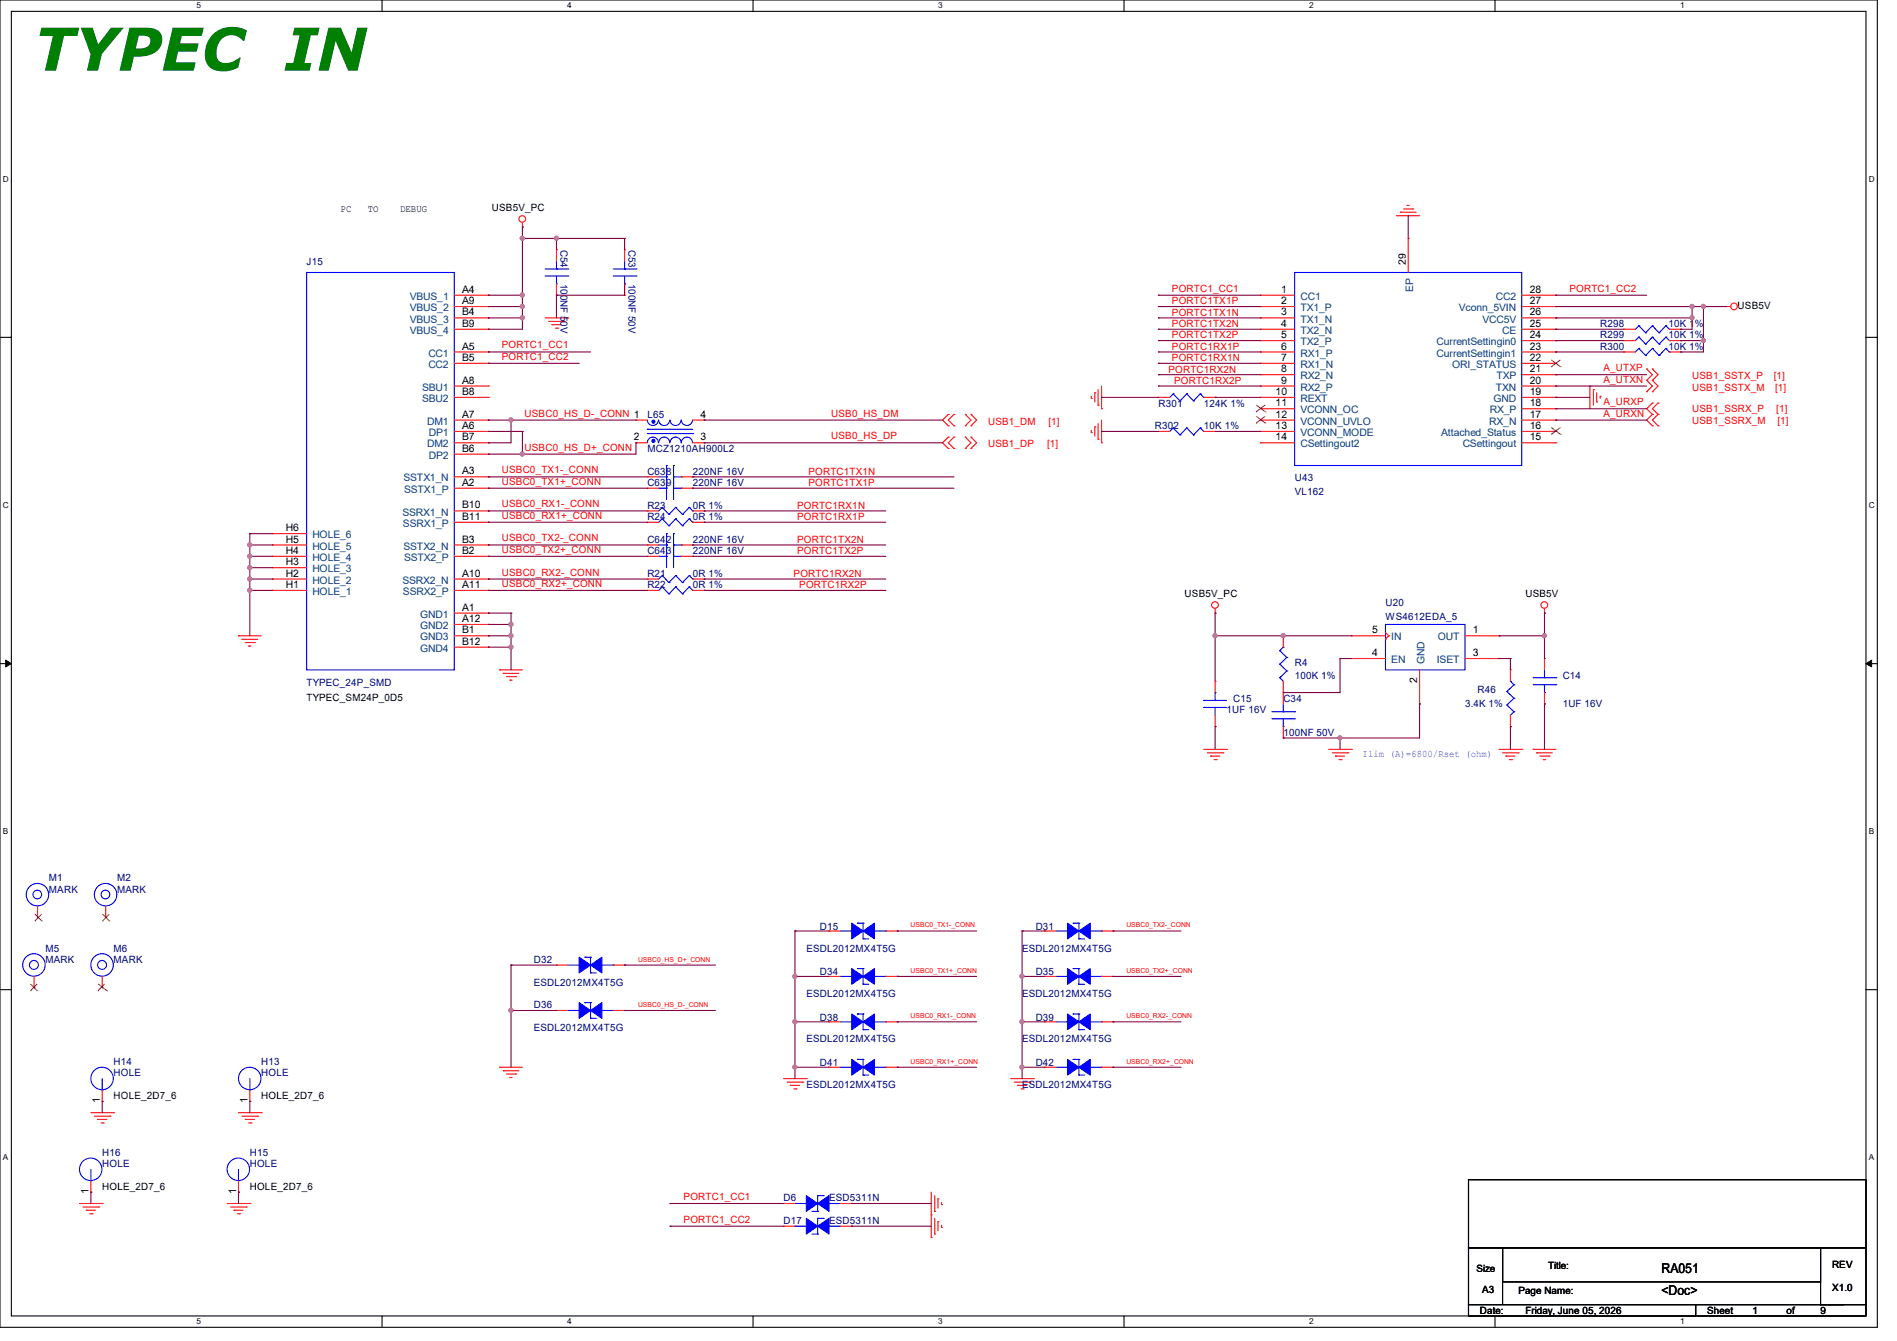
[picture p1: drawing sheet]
<svg xmlns="http://www.w3.org/2000/svg" width="297mm" height="210mm" viewBox="0 0 297 210" stroke-linecap="round" stroke-linejoin="round" font-family="sans-serif">
<path d="M0 0h293.9v207.9h-293.9zM1.8 1.8h290.3v204.3h-290.3z" fill="none" stroke="#000" stroke-width=".17"/>
<g fill="#fff">
<path d="M30.8 .2h.7v1.4h-.7z"/>
<path d="M30.8 206.2h.7v1.4h-.7z"/>
</g>
<path d="M59.8 0v1.8M59.8 206.1v1.8" fill="none" stroke="#000" stroke-width=".17"/>
<g fill="#fff">
<path d="M88.8 .2h.7v1.4h-.7z"/>
<path d="M88.8 206.2h.7v1.4h-.7z"/>
</g>
<path d="M117.9 0v1.8M117.9 206.1v1.8" fill="none" stroke="#000" stroke-width=".17"/>
<g fill="#fff">
<path d="M146.9 .2h.7v1.4h-.7z"/>
<path d="M146.9 206.2h.7v1.4h-.7z"/>
</g>
<path d="M176 0v1.8M176 206.1v1.8" fill="none" stroke="#000" stroke-width=".17"/>
<g fill="#fff">
<path d="M205 .2h.7v1.4h-.7z"/>
<path d="M205 206.2h.7v1.4h-.7z"/>
</g>
<path d="M234.1 0v1.8M234.1 206.1v1.8" fill="none" stroke="#000" stroke-width=".17"/>
<g fill="#fff">
<path d="M263.1 .2h.6v1.4h-.6z"/>
<path d="M263.1 206.2h.6v1.4h-.6z"/>
<path d="M.5 27.3h.9v1.4h-.9z"/>
<path d="M292.6 27.3h.9v1.4h-.9z"/>
<path d="M.5 78.4h.9v1.4h-.9z"/>
<path d="M292.6 78.4h.9v1.4h-.9z"/>
</g>
<path d="M0 52.8h1.8M292.1 52.8h1.8" fill="none" stroke="#000" stroke-width=".17"/>
<g fill="#fff">
<path d="M.5 129.5h.8v1.4h-.8z"/>
<path d="M292.6 129.5h.8v1.4h-.8z"/>
</g>
<path d="M0 103.9h1.8M292.1 103.9h1.8" fill="none" stroke="#000" stroke-width=".17"/>
<path d="M.9 103.4l.9 .5-.9 .5zM292.1 103.9l.9-.5v1z" fill="#000" stroke="#000" stroke-width=".16"/>
<g fill="#fff">
<path d="M.5 180.5h.8v1.4h-.8z"/>
<path d="M292.6 180.5h.8v1.4h-.8z"/>
</g>
<path d="M0 155h1.8M292.1 155h1.8M229.9 184.7h62.2v10.7h-62.2zM229.9 195.4h5.3v8.9h-5.3zM235.2 195.4h49.8v5.3h-49.8zM285 195.4h7.1v8.9h-7.1zM229.9 204.3h35.6v1.8h-35.6zM235.2 204.3h53.4M265.5 204.3h26.6v1.8h-26.6zM288.6 204.3h.1" fill="none" stroke="#000" stroke-width=".17"/>
<g fill="none" stroke="#f00" stroke-width=".17">
<path d="M81.8 35.6h.1M81.8 34.8v.8M87.1 39.1h.1M87.1 39.1v1.8M97.8 39.1h.1M97.8 39.1v1.8M218.7 33.8h.1M218.7 33.8h3.5M219.2 33.2h.1M219.2 33.2h2.5M219.8 32.7h1.4M220.3 32.2h.1"/>
<path d="M220.3 32.2h.3M220.5 37.3h.1M220.5 37.3v5.4M221.2 32.7h.1M71.1 49.8h5.4M71.1 48h5.4M71.1 46.2h5.4M71.1 51.6h5.4M71.1 55.1h5.4M71.1 56.9h5.4M76.5 46.2h.1M76.5 55.1h.1"/>
<path d="M76.5 48h.1M76.5 51.6h.1M76.5 56.9h.1M76.5 49.8h.1M85.3 49.8h3.6M85.9 50.3h2.4M86.4 50.8h.1M86.4 50.8h1.4M87 51.4h.3M87.1 46.2h.1M87.1 44.4v1.8M87.3 51.4h.1"/>
<path d="M88.3 50.3h.1M88.9 49.8h.1M97.8 46.2h.1M97.8 44.4v1.8M197.4 46.2h.1M197.4 48h.1M197.4 49.8h.1M197.4 51.6h.1M197.4 53.3h.1M197.4 55.1h.1M197.4 56.9h.1M197.4 58.7h.1"/>
<path d="M197.4 49.8h5.3M197.4 48h5.3M197.4 46.2h5.3M197.4 51.6h5.3M197.4 53.3h5.3M197.4 55.1h5.3M197.4 56.9h5.3M197.4 58.7h5.3M238.3 49.8h5.3M238.3 48h5.3M238.3 46.2h5.3M238.3 51.6h5.3"/>
<path d="M238.3 53.3h5.3M238.3 55.1h5.3M238.3 56.9h5.3M238.3 58.7h5.3M243.6 58.7h.1M243.6 56.9h.1M243.6 55.1h.1M243.6 53.3h.1M243.6 51.6h.1M243.6 49.8h.1M243.6 48h.1M243.6 46.2h.1"/>
<path d="M254.3 55.1h.1M254.3 53.3h.1M254.3 51.6h.1M254.3 51.6h1.7M254.3 53.3h1.7M254.3 55.1h1.7M257.8 59.6h.1M257.8 57.8h.1M257.8 57.8l.9 .9-.9 .9M257.8 59.6l.9 .9-.9 .8M258.7 59.6h.1M258.7 57.8h.1"/>
<path d="M258.7 57.8l.9 .9-.9 .9M258.7 59.6l.9 .9-.9 .8M261.4 51.6h1.7M261.4 53.3h1.7M261.4 55.1h1.7M263.1 55.1h.1M263.1 53.3h.1M263.1 51.6h.1M270.3 48h.1M270.3 48h.7M71.1 60.5h5.4M71.1 62.2h5.4"/>
<path d="M71.1 65.8h5.4M71.1 67.6h5.4M71.1 69.3h5.4M71.1 74.7h5.4M71.1 76.5h5.4M71.1 71.1h5.4M76.5 76.5h.1M76.5 74.7h.1M76.5 67.6h.1M76.5 65.8h.1M76.5 60.5h.1M76.5 62.2h.1"/>
<path d="M76.5 69.3h.1M76.5 71.1h.1M99.6 65.8h.1M99.6 69.3h.1M99.6 65.8h1.7M99.6 69.3h1.7M101.3 74.7h.1M101.3 76.5h.1M101.3 74.7h1.8M101.3 76.5h1.8M106.7 74.7h1.8M106.7 76.5h1.8"/>
<path d="M108.5 74.7h.1M108.5 76.5h.1M108.5 65.8h1.7M108.5 69.3h1.7M110.2 65.8h.1M110.2 69.3h.1M148.5 68.5h.1M148.5 70.2h.1M148.5 64.9h.1M148.5 66.7h.1M148.5 68.5l-.9 .8 .9 .9M148.5 64.9l-.9 .9 .9 .9"/>
<path d="M149.4 70.2h.1M149.4 68.5h.1M149.4 66.7h.1M149.4 64.9h.1M149.4 68.5l-.9 .8 .9 .9M149.4 64.9l-.9 .9 .9 .9M151.1 70.2h.1M151.1 68.5h.1M151.1 66.7h.1M151.1 64.9h.1M151.1 64.9l.9 .9-.9 .9M151.1 68.5l.9 .8-.9 .9"/>
<path d="M152 70.2h.1M152 68.5h.1M152 66.7h.1M152 64.9h.1M152 68.5l.9 .8-.9 .9M152 64.9l.9 .9-.9 .9M170.9 67.7h.1M170.9 62.4h.1M170.9 62.1v.3M170.9 67.4v.3M171.4 66.8h.1M171.4 61.5h.1"/>
<path d="M171.4 61.5v1.4M171.4 66.8v1.5M171.9 68.8h.1M171.9 63.5h.1M171.9 61v2.5M171.9 66.3v2.5M172.5 69.3h.1M172.5 64h.1M172.5 60.5v3.5M172.5 65.8v3.5M181.4 62.2h.1M181.4 67.6h.1"/>
<path d="M181.4 62.2h1.7M181.4 67.6h1.7M188.5 62.2h1.7M188.5 67.6h1.7M190.2 62.2h.1M190.2 67.6h.1M197.4 60.5h.1M197.4 62.2h.1M197.4 64h.1M197.4 65.8h.1M197.4 67.6h.1M197.4 69.3h.1"/>
<path d="M197.4 60.5h5.3M197.4 62.2h5.3M197.4 64h5.3M197.4 65.8h5.3M197.4 67.6h5.3M197.4 69.3h5.3M238.3 60.5h5.3M238.3 62.2h5.3M238.3 64h5.3M238.3 65.8h5.3M238.3 67.6h5.3M238.3 69.3h5.3"/>
<path d="M243.6 69.3h.1M243.6 67.6h.1M243.6 65.8h.1M243.6 64h.1M243.6 62.2h.1M243.6 60.5h.1M248.9 60.5h.1M248.9 60.5v3.5M249.5 61h.1M249.5 61v2.5M250 62.9h.1M250 61.5v1.4"/>
<path d="M250.5 62.1h.1M250.5 62.1v.3M257.8 61.3h.1M258.7 64.9h.1M258.7 66.7h.1M258.7 63.1h.1M258.7 61.3h.1M258.7 64.9l-.9 .9 .9 .9M258.7 63.1l-.9 .9 .9 .9M259.6 66.7h.1M259.6 64.9h.1M259.6 63.1h.1"/>
<path d="M259.6 64.9l-.9 .9 .9 .9M259.6 63.1l-.9 .9 .9 .9M37.3 99.6h.1M37.3 99.6h3.6M42.7 92.5h.1M42.7 90.7h.1M42.7 88.9h.1M42.7 87.1h.1M42.7 85.3h.1M42.7 83.6h.1M42.7 85.3h5.3M42.7 87.1h5.3"/>
<path d="M42.7 90.7h5.3M42.7 92.5h5.3M42.7 88.9h5.3M42.7 83.6h5.3M71.1 99.6h5.4M71.1 85.3h5.4M71.1 80h5.4M71.1 81.8h5.4M71.1 87.1h5.4M71.1 96h5.4M71.1 90.7h5.4M71.1 92.5h5.4"/>
<path d="M71.1 97.8h5.4M76.5 96h.1M76.5 90.7h.1M76.5 92.5h.1M76.5 97.8h.1M76.5 81.8h.1M76.5 80h.1M76.5 85.3h.1M76.5 87.1h.1M76.5 99.6h.1M101.3 85.3h.1M101.3 80h.1"/>
<path d="M101.3 81.8h.1M101.3 87.1h.1M101.3 90.7h.1M101.3 92.5h.1M101.3 85.3h1.8M101.3 80h1.8M101.3 81.8h1.8M101.3 87.1h1.8M101.3 90.7h1.8M101.3 92.5h1.8M106.7 85.3h1.8M106.7 87.1h1.8"/>
<path d="M108.5 85.3h.1M108.5 87.1h.1M108.5 80h1.7M108.5 81.8h1.7M108.5 90.7h1.7M108.5 92.5h1.7M110.2 80h.1M110.2 81.8h.1M110.2 90.7h.1M110.2 92.5h.1M190.2 96h.1M190.2 95.3v.7"/>
<path d="M200.9 99.6h.1M200.9 99.6v1.7M211.6 99.6h.1M211.6 99.6h5.3M216.9 99.1l.5 .5M217.4 99.6h.1M217.4 99.6l-.5 .5M229.4 99.6h5.3M234.7 99.6h.1M241.8 96h.1M241.8 95.3v.7M37.9 100.1h.1"/>
<path d="M37.9 100.1h2.4M38.4 100.6h1.4M38.9 101.2h.1M38.9 101.2h.4M39.8 100.6h.1M71.1 101.3h5.4M76.5 101.3h.1M78.2 104.9h.1M78.2 104.9h3.6M78.8 105.5h.1M78.8 105.5h2.4M79.3 106h1.4"/>
<path d="M79.8 106.5h.1M79.8 106.5h.4M80.7 106h.1M188.5 117.3h3.5M189 117.9h2.5M189.5 118.4h.1M189.5 118.4h1.5M190.1 119h.3M190.2 113.8h.1M190.2 106.7h.1M190.2 106.7v1.8M190.2 112v1.8"/>
<path d="M190.4 119h.1M191.5 117.9h.1M192 117.3h.1M200.9 108.5h.1M200.9 115.6h.1M200.9 106.7v3.5M200.9 113.8v1.8M208 117.3h3.6M208.6 117.9h2.4M209.1 118.4h.1M209.1 118.4h1.4M209.6 119h.4"/>
<path d="M210 119h.1M211 117.9h.1M211.6 117.3h.1M211.6 103.1h.1M211.6 103.1h5.3M216.9 100.1h.1M222.2 110.2h.1M222.2 104.9v5.3M229.4 103.1h5.3M234.7 103.1h.1M234.7 117.3h3.6M235.2 117.9h2.5"/>
<path d="M235.8 118.4h.1M235.8 118.4h1.4M236.3 119h.3M236.5 113.8h.1M236.5 104.9h.1M236.5 104.9v1.8M236.5 112v1.8M236.6 119h.1M237.7 117.9h.1M238.3 117.3h.1M240 117.3h.1M240 117.3h3.6"/>
<path d="M240.6 117.9h.1M240.6 117.9h2.4M241.1 118.4h1.4M241.6 119h.1M241.6 119h.4M241.8 103.1h.1M241.8 110.2h.1M241.8 103.1v1.8M241.8 108.5v1.7M242.5 118.4h.1M5.3 154.7h.1M5.3 152.9v1.8"/>
<path d="M5.9 143.7h.1M5.9 141.9v1.8M16 154.7h.1M16 152.9v1.8M16.6 143.7h.1M16.6 141.9v1.8M87.1 151.1h.1M87.1 158.2h.1M87.1 151.1h1.8M87.1 158.2h1.8M96 151.1h1.8M96 158.2h1.8"/>
<path d="M97.8 151.1h.1M97.8 158.2h.1M129.8 152.9h.1M129.8 145.8h.1M129.8 152.9h1.8M129.8 145.8h1.8M138.7 152.9h1.8M138.7 145.8h1.8M140.5 152.9h.1M140.5 145.8h.1M163.6 152.9h.1M163.6 145.8h.1"/>
<path d="M163.6 152.9h1.8M163.6 145.8h1.8M172.5 152.9h1.7M172.5 145.8h1.7M174.2 152.9h.1M174.2 145.8h.1M14.2 174.2h3.6M14.8 174.8h2.4M15.3 175.3h.1M15.3 175.3h1.4M15.8 175.9h.4M16 172.5h.1"/>
<path d="M16 170.7v1.8M16.2 175.9h.1M17.2 174.8h.1M17.8 174.2h.1M37.3 174.2h3.6M37.9 174.8h2.4M38.4 175.3h.1M38.4 175.3h1.4M38.9 175.9h.4M39.1 172.5h.1M39.1 170.7v1.8M39.3 175.9h.1"/>
<path d="M40.3 174.8h.1M40.9 174.2h.1M78.2 167.1h.1M78.2 167.1h3.6M78.8 167.7h.1M78.8 167.7h2.4M79.3 168.2h1.4M79.8 168.7h.1M79.8 168.7h.4M80.7 168.2h.1M122.7 168.9h3.5M123.2 169.5h2.5"/>
<path d="M123.7 170h.1M123.7 170h1.5M124.3 170.5h.3M124.6 170.5h.1M125.7 169.5h.1M126.2 168.9h.1M129.8 167.1h.1M129.8 160h.1M129.8 167.1h1.8M129.8 160h1.8M138.7 167.1h1.8M138.7 160h1.8"/>
<path d="M140.5 167.1h.1M140.5 160h.1M158.2 168.9h3.6M158.8 169.5h2.4M159.3 170h.1M159.3 170h1.4M159.9 170.5h.3M160.2 170.5h.1M161.2 169.5h.1M161.8 168.9h.1M163.6 167.1h.1M163.6 160h.1"/>
<path d="M163.6 167.1h1.8M163.6 160h1.8M172.5 167.1h1.7M172.5 160h1.7M174.2 167.1h.1M174.2 160h.1M12.4 188.5h3.6M13 189h2.5M13.5 189.5h.1M13.5 189.5h1.4M14.1 190.1h.3M14.2 186.7h.1"/>
<path d="M14.2 184.9v1.8M14.4 190.1h.1M15.5 189h.1M16 188.5h.1M35.6 188.5h3.5M36.1 189h2.5M36.6 189.5h.1M36.6 189.5h1.5M37.2 190.1h.3M37.3 186.7h.1M37.3 184.9v1.8M37.5 190.1h.1"/>
<path d="M38.6 189h.1M39.1 188.5h.1M122.7 188.5h.1M122.7 192h.1M122.7 188.5h1.8M122.7 192h1.8M131.6 188.5h1.7M131.6 192h1.7M133.3 188.5h.1M133.3 192h.1M145.8 190.2h.1M145.8 193.8h.1"/>
<path d="M145.8 186.7v7.1M146.3 189.7h.1M146.3 193.3h.1M146.3 187.2v2.5M146.3 190.8v2.5M146.9 187.7h.1M146.9 191.3h.1M146.9 187.7v1.5M146.9 191.3v1.4M147.4 188.6h.1M147.4 192.2h.1M147.4 188.3v.3"/>
<path d="M147.4 191.9v.3"/>
<circle cx="81.8" cy="34.3" r=".52"/>
<circle cx="271.5" cy="48" r=".52"/>
<circle cx="190.2" cy="94.7" r=".52"/>
<circle cx="241.8" cy="94.7" r=".52"/>
</g>
<g fill="none" stroke="#00f" stroke-width=".17">
<path d="M48 42.7h23.1v62.2h-23.1zM85.3 43.2h3.6M85.3 42.1h3.6M87.1 44.4h.1M87.1 42.1h.1M87.1 40.9v1.2M87.1 43.2v1.2M88.9 43.2h.1M88.9 42.1h.1M96 43.2h3.6M96 42.1h3.6M97.8 44.4h.1"/>
<path d="M97.8 42.1h.1M97.8 40.9v1.2M97.8 43.2v1.2M99.6 43.2h.1M99.6 42.1h.1M202.7 42.7h35.6v30.2h-35.6zM256.6 54.6h.1M256.6 52.8h.1M256.6 51h.1M256.6 54.6l-.6 .5M256.6 54.6l1 1.1M256.6 52.8l-.6 .5"/>
<path d="M256.6 52.8l1 1.1M256.6 51l-.6 .6M256.6 51l1 1.1M257.6 55.7h.1M257.6 53.9h.1M257.6 52.1h.1M258.7 54.6h.1M258.7 52.8h.1M258.7 51h.1M258.7 54.6l-1.1 1.1M258.7 54.6l1.1 1.1M258.7 52.8l-1.1 1.1"/>
<path d="M258.7 52.8l1.1 1.1M258.7 51l-1.1 1.1M258.7 51l1.1 1.1M259.8 55.7h.1M259.8 53.9h.1M259.8 52.1h.1M260.8 54.6h.1M260.8 52.8h.1M260.8 51h.1M260.8 54.6l-1 1.1M260.8 54.6l.6 .5M260.8 52.8l-1 1.1"/>
<path d="M260.8 52.8l.6 .5M260.8 51l-1 1.1M260.8 51l.6 .6M261.4 55.1h.1M261.4 53.3h.1M261.4 51.6h.1M101.3 69.3a.87 .87 0 0 1 .9-.8 .87 .87 0 0 1 .9 .8M101.3 65.8a.87 .87 0 0 0 .9 .8 .87 .87 0 0 0 .9-.8M101.3 67.2h.1M101.3 67.9h7.2M101.3 67.2h7.2M103.1 69.3a.87 .87 0 0 1 .9-.8 .87 .87 0 0 1 .9 .8"/>
<path d="M103.1 65.8a.87 .87 0 0 0 .9 .8 .87 .87 0 0 0 .9-.8M103.1 74.7h1.3M103.1 76.5h1.3M103.7 79.5h.1M103.7 79.5l-.6 .5M103.7 79.5l1 1.1M104.4 74.7h.1M104.4 72.9h.1M104.4 76.5h.1M104.4 72.9v5.3M104.9 69.3a.87 .87 0 0 1 .9-.8 .87 .87 0 0 1 .8 .8M104.9 65.8a.87 .87 0 0 0 .9 .8 .87 .87 0 0 0 .8-.8"/>
<path d="M105.5 72.9h.1M105.5 74.7h.1M105.5 72.9v5.3M105.5 74.7h1.2M105.5 76.5h1.2M105.8 79.5h.1M105.8 79.5l-1.1 1.1M105.8 79.5l1 1.1M106.7 74.7h.1M106.7 69.3a.87 .87 0 0 1 .8-.8 .87 .87 0 0 1 .9 .8M106.7 65.8a.87 .87 0 0 0 .8 .8 .87 .87 0 0 0 .9-.8M106.7 76.5h.1"/>
<path d="M107.9 79.5h.1M107.9 79.5l-1.1 1.1M107.9 79.5l.6 .5M108.5 67.9h.1M183.7 61.7h.1M183.7 67h.1M183.7 61.7l-.6 .5M183.7 61.7l1 1.1M183.7 67l-.6 .6M183.7 67l1 1.1M184.7 62.8h.1M184.7 68.1h.1"/>
<path d="M185.8 61.7h.1M185.8 67h.1M185.8 61.7l-1.1 1.1M185.8 61.7l1.1 1.1M185.8 67l-1.1 1.1M185.8 67l1.1 1.1M186.9 62.8h.1M186.9 68.1h.1M187.9 61.7h.1M187.9 67h.1M187.9 61.7l-1 1.1M187.9 61.7l.6 .5"/>
<path d="M187.9 67l-1 1.1M187.9 67l.6 .6M188.5 62.2h.1M188.5 67.6h.1M103.1 85.3h1.3M103.1 87.1h1.3M103.7 81.2h.1M103.7 90.1h.1M103.7 91.9h.1M103.7 81.2l-.6 .6M103.7 81.2l1 1.1M103.7 90.1l-.6 .6"/>
<path d="M103.7 90.1l1 1.1M103.7 91.9l-.6 .6M103.7 91.9l1 1.1M104.4 85.3h.1M104.4 83.6h.1M104.4 87.1h.1M104.4 83.6v5.3M104.7 80.6h.1M104.7 82.3h.1M104.7 91.2h.1M104.7 93h.1M105.5 83.6h.1"/>
<path d="M105.5 85.3h.1M105.5 85.3h1.2M105.5 83.6v5.3M105.5 87.1h1.2M105.8 81.2h.1M105.8 90.1h.1M105.8 91.9h.1M105.8 81.2l-1.1 1.1M105.8 81.2l1 1.1M105.8 90.1l-1.1 1.1M105.8 90.1l1 1.1M105.8 91.9l-1.1 1.1"/>
<path d="M105.8 91.9l1 1.1M106.7 85.3h.1M106.7 87.1h.1M106.8 80.6h.1M106.8 82.3h.1M106.8 91.2h.1M106.8 93h.1M107.9 81.2h.1M107.9 90.1h.1M107.9 91.9h.1M107.9 81.2l-1.1 1.1M107.9 81.2l.6 .6"/>
<path d="M107.9 90.1l-1.1 1.1M107.9 90.1l.6 .6M107.9 91.9l-1.1 1.1M107.9 91.9l.6 .6M108.5 80h.1M108.5 81.8h.1M108.5 90.7h.1M108.5 92.5h.1M216.9 97.8h12.5v7.1h-12.5zM188.5 109.7h.1M188.5 110.8h.1M188.5 109.7h3.5"/>
<path d="M188.5 110.8h3.5M190.2 108.5h.1M190.2 110.8h.1M190.2 108.5v1.2M190.2 110.8v1.2M199.1 112.6h3.6M199.1 111.5h3.6M200.4 106.1h.1M200.4 104h.1M200.4 101.9h.1M200.4 106.1l.5 .6M200.4 104l1.1 1.1"/>
<path d="M200.4 101.9l1.1 1.1M200.9 113.8h.1M200.9 111.5h.1M200.9 101.3h.1M200.9 110.2v1.3M200.9 112.6v1.2M200.9 101.3l-.5 .6M201.5 105.1h.1M201.5 103h.1M201.5 105.1l-1.1 1M201.5 103l-1.1 1M202.7 112.6h.1"/>
<path d="M202.7 111.5h.1M235.9 110.4h.1M235.9 108.3h.1M235.9 110.4l1.1 1.1M235.9 108.3l1.1 1M236.5 106.7h.1M236.5 106.7l.5 .5M237 111.5h.1M237 109.3h.1M237 107.2h.1M237 111.5l-.5 .5M237 109.3l-1.1 1.1"/>
<path d="M237 107.2l-1.1 1.1M240 107.2h3.6M240 106.1h3.6M241.8 108.5h.1M241.8 106.1h.1M241.8 104.9v1.2M241.8 107.2v1.3M243.6 107.2h.1M243.6 106.1h.1M88.9 151.1h1.8M88.9 158.2h1.8M90.7 151.1h.1"/>
<path d="M90.7 158.2h.1M91.6 149.9h.1M91.6 157h.1M91.6 149.9h.9M91.6 157h.9M92.5 152.4h.1M92.5 149.9h.1M92.5 159.5h.1M92.5 157h.1M92.5 152.4h.8M92.5 149.9v2.5M92.5 157v2.5"/>
<path d="M92.5 159.5h.8M94.2 151.1h1.8M94.2 158.2h1.8M96 151.1h.1M96 158.2h.1M131.6 152.9h1.7M131.6 145.8h1.7M133.3 152.9h.1M133.3 145.8h.1M134.2 151.7h.1M134.2 144.6h.1M134.2 158.8h.1"/>
<path d="M134.2 151.7h.9M134.2 144.6h.9M134.2 158.8h.9M135.1 154.1h.1M135.1 151.7h.1M135.1 147h.1M135.1 144.6h.1M135.1 158.8h.1M135.1 144.6v2.4M135.1 151.7v2.4M135.1 158.8v2.4M135.1 154.1h.9"/>
<path d="M135.1 147h.9M136.9 152.9h1.8M136.9 145.8h1.8M138.7 152.9h.1M138.7 145.8h.1M165.4 152.9h1.7M165.4 145.8h1.7M167.1 152.9h.1M167.1 145.8h.1M168 151.7h.1M168 144.6h.1M168 158.8h.1"/>
<path d="M168 151.7h.9M168 144.6h.9M168 158.8h.9M168.9 154.1h.1M168.9 151.7h.1M168.9 147h.1M168.9 144.6h.1M168.9 158.8h.1M168.9 154.1h.9M168.9 144.6v2.4M168.9 151.7v2.4M168.9 158.8v2.4"/>
<path d="M168.9 147h.9M170.7 152.9h1.8M170.7 145.8h1.8M172.5 152.9h.1M172.5 145.8h.1M16 170.7h.1M16 168.9v1.8M39.1 170.7h.1M39.1 168.9v1.8M131.6 167.1h1.7M131.6 160h1.7M133.3 167.1h.1"/>
<path d="M133.3 160h.1M134.2 165.9h.1M134.2 165.9h.9M135.1 168.4h.1M135.1 165.9h.1M135.1 161.2h.1M135.1 168.4h.9M135.1 165.9v2.5M135.1 161.2h.9M136.9 167.1h1.8M136.9 160h1.8M138.7 167.1h.1"/>
<path d="M138.7 160h.1M165.4 167.1h1.7M165.4 160h1.7M167.1 167.1h.1M167.1 160h.1M168 165.9h.1M168 165.9h.9M168.9 168.4h.1M168.9 165.9h.1M168.9 161.2h.1M168.9 168.4h.9M168.9 165.9v2.5"/>
<path d="M168.9 161.2h.9M170.7 167.1h1.8M170.7 160h1.8M172.5 167.1h.1M172.5 160h.1M14.2 184.9h.1M14.2 183.1v1.8M37.3 184.9h.1M37.3 183.1v1.8M124.5 188.5h.1M124.5 192h.1M124.5 188.5h1.7"/>
<path d="M124.5 192h1.7M127.1 189.7h.9M127.1 193.3h.9M128 189.7h.1M128 187.2h.1M128 193.3h.1M128 190.8h.1M128 187.2v2.5M128 190.8v2.5M128 187.2h.9M128 190.8h.9M128.9 187.2h.1"/>
<path d="M128.9 190.8h.1M129.8 188.5h.1M129.8 192h.1M129.8 188.5h1.8M129.8 192h1.8"/>
<circle cx="5.3" cy="151.1" r="1.76"/>
<circle cx="5.3" cy="151.1" r=".7"/>
<circle cx="5.8" cy="140.1" r=".68"/>
<circle cx="5.9" cy="140.1" r="1.76"/>
<circle cx="16" cy="151.1" r="1.76"/>
<circle cx="16" cy="151.1" r=".7"/>
<circle cx="16.5" cy="140.1" r=".68"/>
<circle cx="16.5" cy="140.1" r="1.76"/>
<circle cx="16" cy="168.9" r="1.76"/>
<circle cx="39.1" cy="168.9" r="1.76"/>
<circle cx="14.2" cy="183.1" r="1.76"/>
<circle cx="37.3" cy="183.1" r="1.76"/>
</g>
<g fill="none" stroke="#804000" stroke-width=".16">
<path d="M242.9 57.4h.1M242.9 56.4l1.4 1M244.3 57.4h.1M244.3 56.4l-1.4 1M196.7 64.5h.1M196.7 66.2h.1M196.7 63.4l1.4 1.1M196.7 65.2l1.4 1M198.1 64.5h.1M198.1 66.2h.1M198.1 63.4l-1.4 1.1M198.1 65.2l-1.4 1"/>
<path d="M242.9 68h.1M242.9 66.9l1.4 1.1M244.3 68h.1M244.3 66.9l-1.4 1.1M4.8 155.1h.1M4.8 154.1l1 1M5.5 144.2h.1M5.5 143.1l1 1.1M5.8 155.1h.1M5.8 154.1l-1 1M6.5 144.2h.1M6.5 143.1l-1 1.1"/>
<path d="M15.3 155.1h.1M15.3 154.1l1.5 1M16.1 144.2h.1M16.1 143.1l1 1.1M16.4 154.1l-1.1 1M16.8 155.1h.1M17.1 144.2h.1M17.1 143.1l-1 1.1"/>
</g>
<g fill="#00f" stroke="#00f" stroke-width=".17">
<path d="M133.3 165.9l1.8 1.2-1.8 1.3z" fill-rule="evenodd"/>
<path d="M135.1 167.1l1.8-1.2v2.5z" fill-rule="evenodd"/>
<path d="M128 188.5l1.8-1.3v2.5z" fill-rule="evenodd"/>
<path d="M126.2 187.2l1.8 1.3-1.8 1.2z" fill-rule="evenodd"/>
<path d="M133.3 151.7l1.8 1.2-1.8 1.2z" fill-rule="evenodd"/>
<path d="M135.1 152.9l1.8-1.2v2.4z" fill-rule="evenodd"/>
<path d="M128 192l1.8-1.2v2.5z" fill-rule="evenodd"/>
<path d="M126.2 190.8l1.8 1.2-1.8 1.3z" fill-rule="evenodd"/>
<path d="M90.7 149.9l1.8 1.2-1.8 1.3z" fill-rule="evenodd"/>
<path d="M92.5 151.1l1.7-1.2v2.5z" fill-rule="evenodd"/>
<path d="M167.1 165.9l1.8 1.2-1.8 1.3z" fill-rule="evenodd"/>
<path d="M168.9 167.1l1.8-1.2v2.5z" fill-rule="evenodd"/>
<path d="M133.3 144.6l1.8 1.2-1.8 1.2z" fill-rule="evenodd"/>
<path d="M135.1 145.8l1.8-1.2v2.4z" fill-rule="evenodd"/>
<path d="M167.1 151.7l1.8 1.2-1.8 1.2z" fill-rule="evenodd"/>
<path d="M168.9 152.9l1.8-1.2v2.4z" fill-rule="evenodd"/>
<path d="M90.7 157l1.8 1.2-1.8 1.3z" fill-rule="evenodd"/>
<path d="M92.5 158.2l1.7-1.2v2.5z" fill-rule="evenodd"/>
<path d="M167.1 144.6l1.8 1.2-1.8 1.2z" fill-rule="evenodd"/>
<path d="M168.9 145.8l1.8-1.2v2.4z" fill-rule="evenodd"/>
<path d="M167.1 158.8l1.8 1.2-1.8 1.2z" fill-rule="evenodd"/>
<path d="M168.9 160l1.8-1.2v2.4z" fill-rule="evenodd"/>
<path d="M133.3 158.8l1.8 1.2-1.8 1.2z" fill-rule="evenodd"/>
<path d="M135.1 160l1.8-1.2v2.4z" fill-rule="evenodd"/>
<circle cx="102.3" cy="66" r=".24"/>
<circle cx="102.3" cy="69" r=".24"/>
</g>
<g fill="none" stroke="#800040" stroke-width=".17">
<path d="M81.8 37.3h.1M81.8 35.6h.1M81.8 37.3h16M81.8 35.6v16h-5.3M87.1 37.3h.1M87.1 37.3v1.8M97.8 37.3h.1M97.8 37.3v1.8M220.5 33.8h.1M220.5 33.8v3.5M76.5 51.6h.1M76.5 49.8h.1"/>
<path d="M76.5 48h.1M76.5 46.2h.1M76.5 55.1h.1M76.5 56.9h.1M76.5 46.2h5.3M76.5 49.8h5.3M76.5 48h5.3M76.5 55.1h16M76.5 56.9h14.2M81.8 49.8h.1M81.8 46.2h.1M81.8 48h.1"/>
<path d="M87.1 46.2h.1M87.1 46.2v3.6M97.8 44.4h.1M97.8 44.4v1.8h-10.7M181.4 46.2h.1M181.4 49.8h.1M181.4 48h.1M181.4 51.6h.1M181.4 53.3h.1M181.4 55.1h.1M181.4 56.9h.1M181.4 58.7h.1"/>
<path d="M181.4 46.2h16M181.4 51.6h16M181.4 49.8h16M181.4 48h16M181.4 58.7h16M181.4 55.1h16M181.4 53.3h16M181.4 56.9h16M243.6 58.7h.1M243.6 55.1h.1M243.6 53.3h.1M243.6 51.6h.1"/>
<path d="M243.6 49.8h.1M243.6 48h.1M243.6 46.2h.1M243.6 46.2h14.2M243.6 51.6h10.7M243.6 49.8h21.3M243.6 48h26.7M243.6 58.7h14.2M243.6 55.1h10.7M243.6 53.3h10.7M263.1 53.3h.1M263.1 55.1h.1"/>
<path d="M263.1 51.6h.1M263.1 53.3h3.6M264.9 49.8h.1M264.9 48h.1M264.9 48v3.6h-1.8M266.7 48h.1M266.7 53.3h.1M266.7 48v7.1h-3.6M76.5 65.8h.1M76.5 69.3h.1M76.5 71.1h.1M76.5 67.6h.1"/>
<path d="M76.5 74.7h.1M76.5 76.5h.1M76.5 65.8h23.1M76.5 67.6h5.3M76.5 74.7h24.8M76.5 76.5h24.8M80 65.8h.1M80 65.8v3.5h-3.5M81.8 67.6h.1M81.8 71.1h.1M81.8 67.6v3.5M99.6 69.3h.1"/>
<path d="M99.6 69.3v1.8h-23.1M108.5 76.5h.1M108.5 74.7h.1M108.5 74.7h40.9M108.5 76.5h40.9M110.2 69.3h.1M110.2 65.8h.1M110.2 65.8h37.4M110.2 69.3h37.4M172.5 67.6h.1M172.5 62.2h.1M172.5 67.6h8.9"/>
<path d="M172.5 62.2h8.9M181.4 60.5h.1M181.4 60.5h16M190.2 62.2h.1M190.2 67.6h.1M190.2 67.6h7.2M190.2 62.2h7.2M243.6 65.8h.1M243.6 64h.1M243.6 60.5h.1M243.6 62.2h.1M243.6 65.8h14.2"/>
<path d="M243.6 64h14.2M243.6 60.5h14.2M243.6 62.2h5.3M39.1 92.5h.1M39.1 88.9h.1M39.1 85.3h.1M39.1 83.6h.1M39.1 90.7h.1M39.1 87.1h.1M39.1 92.5h3.6M39.1 83.6v16M39.1 88.9h3.6"/>
<path d="M39.1 85.3h3.6M39.1 87.1h3.6M39.1 90.7h3.6M39.1 83.6h3.6M76.5 96h.1M76.5 97.8h.1M76.5 99.6h.1M76.5 80h.1M76.5 81.8h.1M76.5 85.3h.1M76.5 87.1h.1M76.5 90.7h.1"/>
<path d="M76.5 92.5h.1M76.5 92.5h24.8M76.5 96h3.5M76.5 97.8h3.5M76.5 99.6h3.5M76.5 80h24.8M76.5 81.8h24.8M76.5 85.3h24.8M76.5 87.1h24.8M76.5 90.7h24.8M80 96h.1M80 97.8h.1"/>
<path d="M80 99.6h.1M80 96v8.9M108.5 85.3h.1M108.5 87.1h.1M108.5 85.3h30.2M108.5 87.1h30.2M110.2 90.7h.1M110.2 92.5h.1M110.2 81.8h.1M110.2 80h.1M110.2 92.5h28.5M110.2 80h28.5"/>
<path d="M110.2 81.8h28.5M110.2 90.7h28.5M190.2 99.6h.1M190.2 96h.1M190.2 99.6h21.4M190.2 96v10.7M200.9 99.6h.1M234.7 99.6h.1M234.7 99.6h7.1M241.8 96h.1M241.8 99.6h.1M241.8 96v7.1"/>
<path d="M76.5 101.3h.1M76.5 101.3h3.5M80 101.3h.1M190.2 113.8h.1M190.2 113.8v3.5M200.9 108.5h.1M200.9 115.6h.1M209.8 103.1h.1M209.8 115.6h.1M209.8 103.1h1.8M209.8 103.1v5.4h-8.9M209.8 115.6v1.7"/>
<path d="M222.2 110.2h.1M222.2 110.2v5.4h-21.3M234.7 103.1h.1M234.7 103.1h1.8M236.5 103.1h.1M236.5 113.8h.1M236.5 103.1v1.8M236.5 113.8v3.5M241.8 110.2h.1M241.8 110.2v7.1M80 151.1h.1M80 158.2h.1"/>
<path d="M80 151.1v16M80 151.1h7.1M80 158.2h7.1M97.8 151.1h.1M97.8 158.2h.1M97.8 151.1h14.2M97.8 158.2h14.2M124.5 145.8h.1M124.5 152.9h.1M124.5 152.9h5.3M124.5 145.8h5.3M124.5 145.8v23.1"/>
<path d="M140.5 145.8h.1M140.5 152.9h.1M140.5 152.9h12.4M140.5 145.8h12.4M160 145.8h.1M160 152.9h.1M160 152.9h3.6M160 145.8h3.6M160 145.8v23.1M174.2 152.9h.1M174.2 145.8h.1M174.2 152.9h10.7"/>
<path d="M174.2 145.8h10.7M16 172.5h.1M16 172.5v1.7M39.1 172.5h.1M39.1 172.5v1.7M124.5 160h.1M124.5 167.1h.1M124.5 160h5.3M124.5 167.1h5.3M140.5 160h.1M140.5 167.1h.1M140.5 160h12.4"/>
<path d="M140.5 167.1h12.4M160 160h.1M160 167.1h.1M160 160h3.6M160 167.1h3.6M174.2 160h.1M174.2 167.1h.1M174.2 160h10.7M174.2 167.1h10.7M14.2 186.7h.1M14.2 186.7v1.8M37.3 186.7h.1"/>
<path d="M37.3 186.7v1.8M104.9 188.5h.1M104.9 192h.1M104.9 188.5h17.8M104.9 192h17.8M133.3 188.5h.1M133.3 192h.1M133.3 188.5h12.5M133.3 192h12.5"/>
</g>
<g fill="#f0f" stroke="#f0f" stroke-width=".17">
<circle cx="39.1" cy="92.4" r=".32"/>
<circle cx="39.1" cy="88.9" r=".32"/>
<circle cx="80" cy="97.8" r=".32"/>
<circle cx="80" cy="101.3" r=".32"/>
<circle cx="80" cy="99.5" r=".32"/>
<circle cx="81.8" cy="49.8" r=".32"/>
<circle cx="87.1" cy="37.3" r=".32"/>
<circle cx="80" cy="65.8" r=".32"/>
<circle cx="81.8" cy="71.1" r=".32"/>
<circle cx="81.8" cy="48" r=".32"/>
<circle cx="81.8" cy="46.2" r=".32"/>
<circle cx="81.8" cy="37.3" r=".32"/>
<circle cx="80" cy="158.2" r=".32"/>
<circle cx="124.4" cy="160" r=".32"/>
<circle cx="124.4" cy="152.9" r=".32"/>
<circle cx="160" cy="160" r=".32"/>
<circle cx="160" cy="152.9" r=".32"/>
<circle cx="124.4" cy="167.1" r=".32"/>
<circle cx="160" cy="167.1" r=".32"/>
<circle cx="39.1" cy="85.3" r=".32"/>
<circle cx="39.1" cy="90.7" r=".32"/>
<circle cx="264.9" cy="49.8" r=".32"/>
<circle cx="264.9" cy="48" r=".32"/>
<circle cx="266.7" cy="48" r=".32"/>
<circle cx="39.1" cy="87.1" r=".32"/>
<circle cx="266.7" cy="53.3" r=".32"/>
<circle cx="190.2" cy="99.5" r=".32"/>
<circle cx="209.8" cy="115.5" r=".32"/>
<circle cx="241.8" cy="99.5" r=".32"/>
<circle cx="200.9" cy="99.5" r=".32"/>
</g>
<text font-size="9.2" fill="#008000" x="5.3" y="11">TYPEC IN</text>
<g font-size="2.1">
<text x="260.1" y="202.9">&lt;Doc&gt;</text>
<text x="260.1" y="199.3">RA051</text>
</g>
<g font-size="1.6">
<text x="53.3" y="33.2">PC</text>
<text x="57.6" y="33.2">TO</text>
<text x="62.6" y="33.2">DEBUG</text>
<text x="77" y="33.1">USB5V_PC</text>
<text x="220.1" y="41.4" transform="rotate(-90 220.1 41.4)">29</text>
<text x="72.4" y="45.8">A4</text>
<text x="72.4" y="47.6">A9</text>
<text x="200.6" y="45.8">1</text>
<text x="200.6" y="47.6">2</text>
<text x="239.5" y="47.6">27</text>
<text x="239.5" y="45.8">28</text>
<text x="72.4" y="51.2">B9</text>
<text x="72.4" y="49.4">B4</text>
<text x="200.6" y="49.4">3</text>
<text x="200.6" y="51.2">4</text>
<text x="200.6" y="53">5</text>
<text x="239.5" y="53">24</text>
<text x="239.5" y="51.2">25</text>
<text x="239.5" y="49.4">26</text>
<text x="272.1" y="48.4">USB5V</text>
<text x="72.4" y="54.7">A5</text>
<text x="72.4" y="56.5">B5</text>
<text x="200.6" y="54.7">6</text>
<text x="200.6" y="56.5">7</text>
<text x="200.6" y="58.3">8</text>
<text x="239.5" y="58.3">21</text>
<text x="239.5" y="56.5">22</text>
<text x="239.5" y="54.7">23</text>
<text x="72.4" y="65.4">A7</text>
<text x="72.4" y="60.1">A8</text>
<text x="72.4" y="61.8">B8</text>
<text x="109.7" y="65.4">4</text>
<text x="199.7" y="61.8">10</text>
<text x="199.7" y="63.6">11</text>
<text x="199.7" y="65.4">12</text>
<text x="200.6" y="60.1">9</text>
<text x="239.5" y="65.4">17</text>
<text x="239.5" y="63.6">18</text>
<text x="239.5" y="61.8">19</text>
<text x="239.5" y="60.1">20</text>
<text x="72.4" y="67.2">A6</text>
<text x="72.4" y="69">B7</text>
<text x="72.4" y="70.7">B6</text>
<text x="99.2" y="69">2</text>
<text x="109.7" y="69">3</text>
<text x="199.7" y="67.2">13</text>
<text x="199.7" y="69">14</text>
<text x="239.5" y="69">15</text>
<text x="239.5" y="67.2">16</text>
<text x="72.4" y="76.1">A2</text>
<text x="72.4" y="74.3">A3</text>
<text x="44.8" y="83.2">H6</text>
<text x="72.4" y="81.4">B11</text>
<text x="72.4" y="79.6">B10</text>
<text x="44.8" y="88.5">H3</text>
<text x="44.8" y="86.7">H4</text>
<text x="44.8" y="85">H5</text>
<text x="72.4" y="85">B3</text>
<text x="72.4" y="86.7">B2</text>
<text x="44.8" y="92.1">H1</text>
<text x="44.8" y="90.3">H2</text>
<text x="72.4" y="95.6">A1</text>
<text x="72.4" y="90.3">A10</text>
<text x="72.4" y="92.1">A11</text>
<text x="185.5" y="93.6">USB5V_PC</text>
<text x="238.8" y="93.6">USB5V</text>
<text x="72.4" y="97.4">A12</text>
<text x="72.4" y="101">B12</text>
<text x="72.4" y="99.2">B1</text>
<text x="214.8" y="99.2">5</text>
<text x="230.6" y="99.2">1</text>
<text x="214.8" y="102.7">4</text>
<text x="221.9" y="107" transform="rotate(-90 221.9 107)">2</text>
<text x="230.6" y="102.7">3</text>
<text x="48" y="109.7">TYPEC_SM24P_0D5</text>
<text x="15.6" y="172.8" transform="rotate(-90 15.6 172.8)">1</text>
<text x="17.8" y="172.1">HOLE_2D7_6</text>
<text x="38.7" y="172.8" transform="rotate(-90 38.7 172.8)">1</text>
<text x="40.9" y="172.1">HOLE_2D7_6</text>
<text x="13.8" y="187" transform="rotate(-90 13.8 187)">1</text>
<text x="16" y="186.4">HOLE_2D7_6</text>
<text x="37" y="187" transform="rotate(-90 37 187)">1</text>
<text x="39.1" y="186.4">HOLE_2D7_6</text>
<text x="231.2" y="199.1">Size</text>
<text x="232" y="202.5">A3</text>
<text x="237.7" y="202.7">Page Name:</text>
<text x="242.4" y="198.8">Title:</text>
<text x="286.8" y="198.6">REV</text>
<text x="286.8" y="202.2">X1.0</text>
<text x="231.7" y="205.7">Date:</text>
<text x="238.8" y="205.7">Friday, June 05, 2026</text>
<text x="267.3" y="205.7">Sheet</text>
<text x="274.4" y="205.7">1</text>
<text x="279.7" y="205.7">of</text>
<text x="285" y="205.7">9</text>
</g>
<g font-size="1.6" fill="#000080">
<text x="48" y="41.4">J15</text>
<text x="87.8" y="39.1" transform="rotate(90 87.8 39.1)">C54</text>
<text x="98.4" y="39.1" transform="rotate(90 98.4 39.1)">C53</text>
<text x="87.8" y="44.4" transform="rotate(90 87.8 44.4)">100NF 50V</text>
<text x="98.4" y="44.4" transform="rotate(90 98.4 44.4)">100NF 50V</text>
<text x="250.5" y="53">R299</text>
<text x="250.5" y="51.2">R298</text>
<text x="261.2" y="53">10K 1%</text>
<text x="261.2" y="51.2">10K 1%</text>
<text x="250.5" y="54.8">R300</text>
<text x="261.2" y="54.8">10K 1%</text>
<text x="101.4" y="65.4">L65</text>
<text x="181.4" y="63.7">R301</text>
<text x="188.5" y="63.7">124K 1%</text>
<text x="101.4" y="70.8">MCZ1210AH900L2</text>
<text x="180.8" y="67.2">R302</text>
<text x="188.5" y="67.2">10K 1%</text>
<text x="101.4" y="74.3">C638</text>
<text x="101.4" y="76.1">C639</text>
<text x="108.5" y="74.3">220NF 16V</text>
<text x="108.5" y="76.1">220NF 16V</text>
<text x="202.7" y="75.4">U43</text>
<text x="202.7" y="77.6">VL162</text>
<text x="101.4" y="79.7">R23</text>
<text x="101.4" y="81.4">R24</text>
<text x="108.5" y="79.7">0R 1%</text>
<text x="108.5" y="81.4">0R 1%</text>
<text x="101.4" y="85">C642</text>
<text x="101.4" y="86.8">C643</text>
<text x="108.5" y="85">220NF 16V</text>
<text x="108.5" y="86.8">220NF 16V</text>
<text x="101.4" y="90.3">R21</text>
<text x="101.4" y="92.1">R22</text>
<text x="108.5" y="90.3">0R 1%</text>
<text x="108.5" y="92.1">0R 1%</text>
<text x="216.9" y="95">U20</text>
<text x="216.9" y="97.1">WS4612EDA_5</text>
<text x="48" y="107.4">TYPEC_24P_SMD</text>
<text x="202.7" y="104.2">R4</text>
<text x="202.7" y="106.3">100K 1%</text>
<text x="244.7" y="106.3">C14</text>
<text x="192" y="111.7">1UF 16V</text>
<text x="193.1" y="109.9">C15</text>
<text x="200.9" y="109.9">C34</text>
<text x="229.4" y="110.8">3.4K 1%</text>
<text x="231.3" y="108.5">R46</text>
<text x="244.7" y="110.8">1UF 16V</text>
<text x="200.9" y="115.2">100NF 50V</text>
<text x="7.7" y="138">M1</text>
<text x="7.7" y="139.8">MARK</text>
<text x="18.3" y="138">M2</text>
<text x="18.3" y="139.8">MARK</text>
<text x="7.1" y="149">M5</text>
<text x="17.8" y="149">M6</text>
<text x="126.2" y="149">ESDL2012MX4T5G</text>
<text x="128.4" y="145.6">D15</text>
<text x="160" y="149">ESDL2012MX4T5G</text>
<text x="162.1" y="145.6">D31</text>
<text x="7.1" y="150.8">MARK</text>
<text x="17.8" y="150.8">MARK</text>
<text x="83.6" y="150.8">D32</text>
<text x="83.6" y="154.3">ESDL2012MX4T5G</text>
<text x="128.4" y="152.7">D34</text>
<text x="162.1" y="152.7">D35</text>
<text x="83.6" y="157.9">D36</text>
<text x="83.6" y="161.5">ESDL2012MX4T5G</text>
<text x="126.2" y="156.1">ESDL2012MX4T5G</text>
<text x="128.4" y="159.9">D38</text>
<text x="160" y="156.1">ESDL2012MX4T5G</text>
<text x="162.1" y="159.9">D39</text>
<text x="17.8" y="166.8">H14</text>
<text x="40.9" y="166.8">H13</text>
<text x="126.2" y="163.2">ESDL2012MX4T5G</text>
<text x="128.4" y="167">D41</text>
<text x="160" y="163.2">ESDL2012MX4T5G</text>
<text x="162.1" y="167">D42</text>
<text x="17.8" y="168.6">HOLE</text>
<text x="40.9" y="168.6">HOLE</text>
<text x="126.2" y="170.3">ESDL2012MX4T5G</text>
<text x="160" y="170.3">ESDL2012MX4T5G</text>
<text x="16" y="181">H16</text>
<text x="16" y="182.8">HOLE</text>
<text x="39.1" y="181">H15</text>
<text x="39.1" y="182.8">HOLE</text>
<text x="122.7" y="188.1">D6</text>
<text x="122.7" y="191.7">D17</text>
<text x="129.8" y="188.1">ESD5311N</text>
<text x="129.8" y="191.7">ESD5311N</text>
</g>
<g font-size="1.6" fill="#004080">
<text x="64.1" y="46.9">VBUS_1</text>
<text x="203.6" y="46.9">CC1</text>
<text x="221.2" y="45.7" transform="rotate(-90 221.2 45.7)">EP</text>
<text x="234.2" y="46.9">CC2</text>
<text x="64.1" y="48.7">VBUS_2</text>
<text x="64.1" y="52.3">VBUS_4</text>
<text x="64.1" y="50.5">VBUS_3</text>
<text x="203.6" y="48.7">TX1_P</text>
<text x="203.6" y="50.5">TX1_N</text>
<text x="203.6" y="52.3">TX2_N</text>
<text x="228.4" y="48.7">Vconn_5VIN</text>
<text x="232.1" y="50.5">VCC5V</text>
<text x="235.2" y="52.3">CE</text>
<text x="67.1" y="55.8">CC1</text>
<text x="67.1" y="57.6">CC2</text>
<text x="203.6" y="54.1">TX2_P</text>
<text x="203.6" y="55.8">RX1_P</text>
<text x="203.6" y="57.6">RX1_N</text>
<text x="203.6" y="59.4">RX2_N</text>
<text x="224.9" y="55.8">CurrentSettingin1</text>
<text x="224.9" y="54.1">CurrentSettingin0</text>
<text x="227.3" y="57.6">ORI_STATUS</text>
<text x="234.3" y="59.4">TXP</text>
<text x="66.1" y="61.2">SBU1</text>
<text x="66.1" y="63">SBU2</text>
<text x="203.6" y="61.2">RX2_P</text>
<text x="203.6" y="63">REXT</text>
<text x="203.6" y="64.7">VCONN_OC</text>
<text x="233.2" y="64.7">RX_P</text>
<text x="233.8" y="63">GND</text>
<text x="234.2" y="61.2">TXN</text>
<text x="66.9" y="66.5">DM1</text>
<text x="66.9" y="70.1">DM2</text>
<text x="67.1" y="68.3">DP1</text>
<text x="67.1" y="71.8">DP2</text>
<text x="203.6" y="66.5">VCONN_UVLO</text>
<text x="203.6" y="68.3">VCONN_MODE</text>
<text x="203.6" y="70.1">CSettingout2</text>
<text x="225.6" y="68.3">Attached_Status</text>
<text x="229" y="70.1">CSettingout</text>
<text x="233.2" y="66.5">RX_N</text>
<text x="63.2" y="75.4">SSTX1_N</text>
<text x="63.3" y="77.2">SSTX1_P</text>
<text x="63" y="80.7">SSRX1_N</text>
<text x="63.1" y="82.5">SSRX1_P</text>
<text x="48.9" y="89.6">HOLE_3</text>
<text x="48.9" y="87.8">HOLE_4</text>
<text x="48.9" y="86.1">HOLE_5</text>
<text x="48.9" y="84.3">HOLE_6</text>
<text x="63.2" y="86.1">SSTX2_N</text>
<text x="63.3" y="87.8">SSTX2_P</text>
<text x="48.9" y="93.2">HOLE_1</text>
<text x="48.9" y="91.4">HOLE_2</text>
<text x="63" y="91.4">SSRX2_N</text>
<text x="63.1" y="93.2">SSRX2_P</text>
<text x="65.8" y="96.7">GND1</text>
<text x="65.8" y="98.5">GND2</text>
<text x="65.8" y="100.3">GND3</text>
<text x="217.8" y="100.3">IN</text>
<text x="225.1" y="100.3">OUT</text>
<text x="65.8" y="102.1">GND4</text>
<text x="217.8" y="103.8">EN</text>
<text x="223" y="104" transform="rotate(-90 223 104)">GND</text>
<text x="224.9" y="103.8">ISET</text>
</g>
<g font-size="1.6" fill="#f00">
<text x="183.5" y="45.7">PORTC1_CC1</text>
<text x="183.5" y="47.7">PORTC1TX1P</text>
<text x="245.7" y="45.7">PORTC1_CC2</text>
<text x="183.5" y="49.4">PORTC1TX1N</text>
<text x="183.5" y="51.2">PORTC1TX2N</text>
<text x="183.5" y="53">PORTC1TX2P</text>
<text x="78.6" y="54.6">PORTC1_CC1</text>
<text x="78.6" y="56.3">PORTC1_CC2</text>
<text x="182.9" y="58.3">PORTC1RX2N</text>
<text x="183.5" y="54.8">PORTC1RX1P</text>
<text x="183.5" y="56.6">PORTC1RX1N</text>
<text x="251.1" y="59.9">A_UTXN</text>
<text x="251.1" y="58.1">A_UTXP</text>
<text x="264.9" y="59.4">USB1_SSTX_P</text>
<text x="277.7" y="59.4">[1]</text>
<text x="82.1" y="65.2">USBC0_HS_D-_CONN 1</text>
<text x="130.1" y="65.2">USB0_HS_DM</text>
<text x="183.8" y="60.1">PORTC1RX2P</text>
<text x="251.1" y="65.2">A_URXN</text>
<text x="251.1" y="63.5">A_URXP</text>
<text x="264.9" y="64.6">USB1_SSRX_P</text>
<text x="264.9" y="61.2">USB1_SSTX_M</text>
<text x="277.9" y="61.2">[1]</text>
<text x="278.1" y="64.6">[1]</text>
<text x="82.1" y="70.6">USBC0_HS_D+_CONN</text>
<text x="130.1" y="68.8">USB0_HS_DP</text>
<text x="154.7" y="70.1">USB1_DP</text>
<text x="154.7" y="66.5">USB1_DM</text>
<text x="163.9" y="70.1">[1]</text>
<text x="164.1" y="66.5">[1]</text>
<text x="264.9" y="66.3">USB1_SSRX_M</text>
<text x="278.3" y="66.3">[1]</text>
<text x="78.6" y="74.1">USBC0_TX1-_CONN</text>
<text x="78.6" y="75.9">USBC0_TX1+_CONN</text>
<text x="126.6" y="76.1">PORTC1TX1P</text>
<text x="126.6" y="74.3">PORTC1TX1N</text>
<text x="78.6" y="79.5">USBC0_RX1-_CONN</text>
<text x="78.6" y="81.2">USBC0_RX1+_CONN</text>
<text x="124.8" y="81.4">PORTC1RX1P</text>
<text x="124.8" y="79.7">PORTC1RX1N</text>
<text x="78.6" y="84.8">USBC0_TX2-_CONN</text>
<text x="78.6" y="86.6">USBC0_TX2+_CONN</text>
<text x="124.8" y="85">PORTC1TX2N</text>
<text x="124.8" y="86.8">PORTC1TX2P</text>
<text x="78.6" y="90.1">USBC0_RX2-_CONN</text>
<text x="78.6" y="91.9">USBC0_RX2+_CONN</text>
<text x="124.3" y="90.3">PORTC1RX2N</text>
<text x="125.1" y="92.1">PORTC1RX2P</text>
<text x="107" y="187.9">PORTC1_CC1</text>
<text x="107" y="191.5">PORTC1_CC2</text>
</g>
<text font-size="1.6" fill="#8000ff" x="213.3" y="118.6">Ilim (A)=6800/Rset (ohm)</text>
<g font-size="1.3">
<text x="30.8" y="1.3">5</text>
<text x="88.8" y="1.3">4</text>
<text x="146.9" y="1.3">3</text>
<text x="205" y="1.3">2</text>
<text x="263.1" y="1.3">1</text>
<text x=".5" y="28.4">D</text>
<text x="292.6" y="28.4">D</text>
<text x=".5" y="79.5">C</text>
<text x="292.6" y="79.5">C</text>
<text x=".5" y="130.6">B</text>
<text x="292.6" y="130.6">B</text>
<text x=".5" y="181.7">A</text>
<text x="292.6" y="181.7">A</text>
<text x="30.8" y="207.4">5</text>
<text x="88.8" y="207.4">4</text>
<text x="146.9" y="207.4">3</text>
<text x="205" y="207.4">2</text>
<text x="263.1" y="207.4">1</text>
</g>
<g font-size="1.1" fill="#f00">
<text x="142.6" y="145.2">USBC0_TX1-_CONN</text>
<text x="176.4" y="145.2">USBC0_TX2-_CONN</text>
<text x="99.9" y="150.6">USBC0_HS_D+_CONN</text>
<text x="142.6" y="152.4">USBC0_TX1+_CONN</text>
<text x="176.4" y="152.4">USBC0_TX2+_CONN</text>
<text x="99.9" y="157.7">USBC0_HS_D-_CONN</text>
<text x="142.6" y="159.5">USBC0_RX1-_CONN</text>
<text x="176.4" y="159.5">USBC0_RX2-_CONN</text>
<text x="142.6" y="166.6">USBC0_RX1+_CONN</text>
<text x="176.4" y="166.6">USBC0_RX2+_CONN</text>
</g>
</svg>
